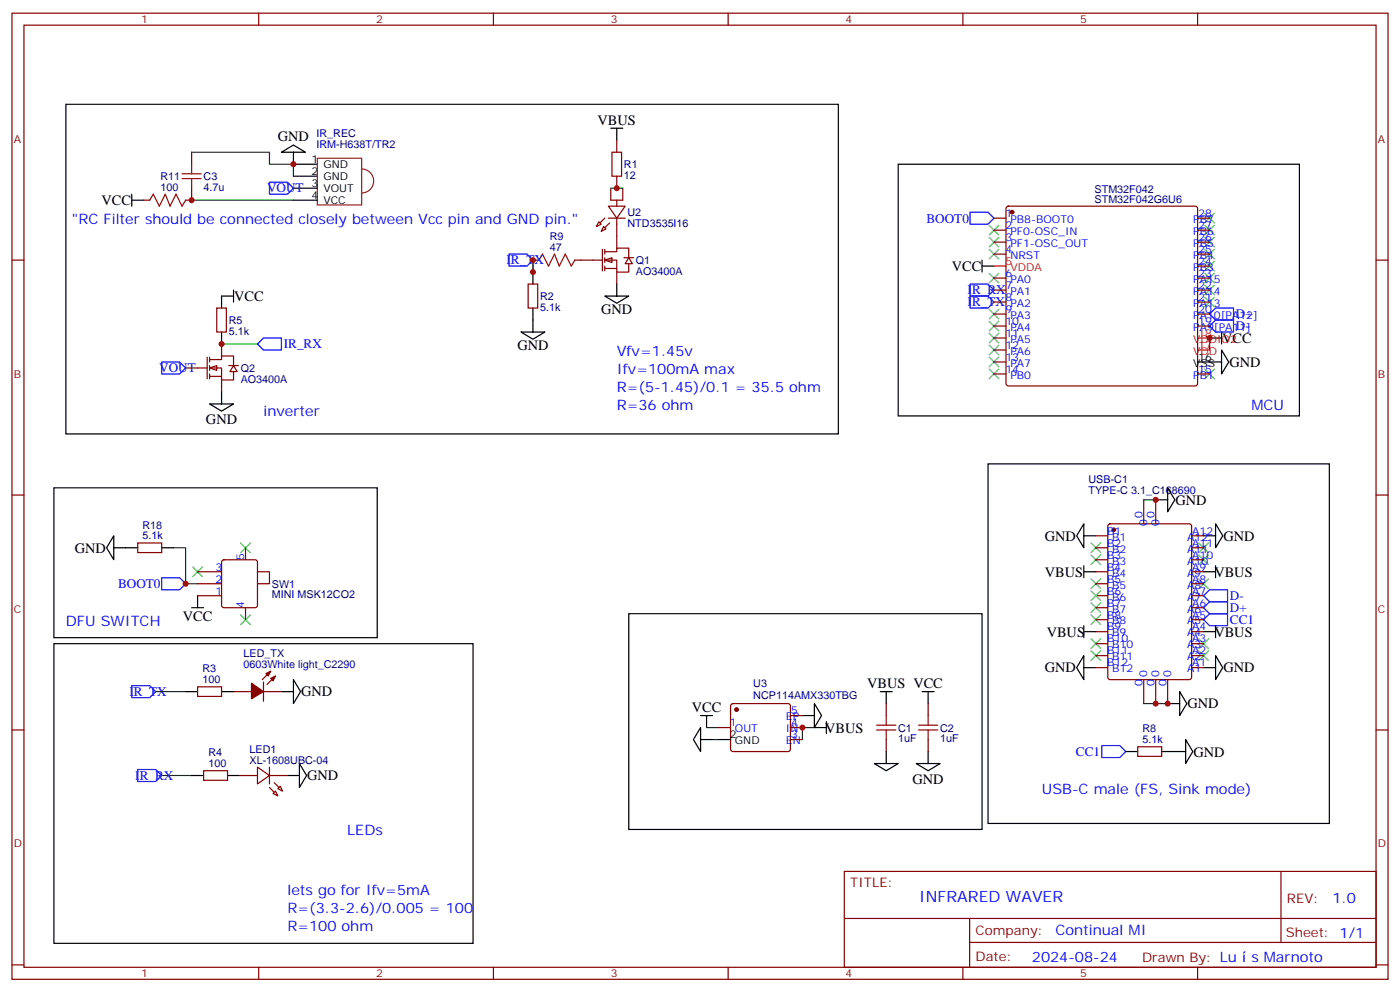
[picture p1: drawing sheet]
<svg xmlns="http://www.w3.org/2000/svg" width="412mm" height="292mm" viewBox="0 0 412 292" stroke-linecap="round" stroke-linejoin="round" font-family="sans-serif">
<g fill="none" stroke="#870000" stroke-width=".35">
<path d="M3.5 3.9h405.4v284.3h-405.4zM7.1 7.4h398.2v277.3h-398.2zM76.2 3.9v3.5M145.3 3.9v3.5M214.5 3.9v3.5M283.6 3.9v3.5M352.8 3.9v3.5M3.5 76.6h3.6M157 76.6h1.7M169.3 76.6h1.8M292.8 64.2h3.5M292.8 67.7h3.5"/>
<path d="M292.8 71.3h3.5M292.8 74.8h3.5M296.6 60.9l.4-.2h55.1l.5 .2 .2 .5v51.5l-.3 .5-.4 .2h-55.1l-.5-.2-.2-.5v-51.5zM352.8 64.2h3.5M352.8 67.7h3.5M352.8 71.3h3.5M352.8 74.8h3.5M352.8 78.3h3.5M405.3 76.6h3.6M292.8 81.8h3.5M292.8 85.4h3.5M292.8 88.9h3.5"/>
<path d="M292.8 92.4h3.5M292.8 96h3.5M292.8 99.5h3.5M352.8 81.8h3.5M352.8 85.4h3.5M352.8 88.9h3.5M352.8 92.4h3.5M352.8 96h3.5M292.8 103h3.5M292.8 106.5h3.5M292.8 110.1h3.5M352.8 110.1h3.5"/>
<path d="M3.5 145.7h3.6M405.3 145.7h3.6M3.5 214.8h3.6M405.3 214.8h3.6M248.7 256.5h156.6v28.2h-156.6zM377.3 256.5v20.9M248.7 270.3h156.5M285.6 277.4h119.6M285.6 270.3v14.1M3.5 284h3.6M76.2 284.7v3.5M145.3 284.7v3.5"/>
<path d="M214.5 284.7v3.5M283.6 284.7v3.5M352.8 284.7v3.5M405.3 284h3.6"/>
</g>
<path d="M264.6 48.3h118.2v74.1h-118.2zM289.3 78.3h3.5M289.3 76.6v3.5M356.3 99.5h3.5M359.8 97.7v3.5M352.8 106.5h7M359.8 103l2.1 3.5-2.1 3.6zM15.9 189.4h123.4v88.2h-123.4zM82.9 203.6h3.5M86.4 200l2.1 3.6-2.1 3.5zM84.7 228.2h3.5M88.2 224.7l2.1 3.5-2.1 3.6z" fill="none" stroke="#000" stroke-width=".35"/>
<path d="M285.8 62.4h5.2l1.8 1.8-1.8 1.8h-5.2zM285.8 83.6h5.2l1.8 1.8-1.8 1.7h-5.2zM285.8 87.1h5.2l1.8 1.8-1.8 1.8h-5.2zM356.3 96l1.8-1.8h5.3v3.5h-5.3zM358.1 90.7h5.3v3.5h-5.3l-1.8-1.8zM38.8 201.8h5.3l1.8 1.8-1.8 1.7h-5.3zM40.6 226.5h5.3l1.7 1.7-1.7 1.8h-5.3z" fill="none" stroke="#00f" stroke-width=".35"/>
<path d="M356.3 99.5v3.5M45.9 203.6h8.8M47.6 228.2h8.8" fill="none" stroke="#008700" stroke-width=".35"/>
<g fill="none" stroke="#3c3" stroke-width=".35">
<path d="M291.4 66.3l2.8 2.8M291.4 69.8l2.8 2.9M291.4 73.4l2.8 2.8M294.2 66.3l-2.8 2.8M294.2 69.8l-2.8 2.9M294.2 73.4l-2.8 2.8M354.9 73.4l2.8 2.8M354.9 76.9l2.8 2.8M354.9 69.8l2.8 2.9M354.9 66.3l2.8 2.8M354.9 62.8l2.8 2.8M357.7 73.4l-2.8 2.8"/>
<path d="M357.7 76.9l-2.8 2.8M357.7 69.8l-2.8 2.9M357.7 66.3l-2.8 2.8M357.7 62.8l-2.8 2.8M291.4 98.1l2.8 2.8M291.4 94.5l2.8 2.9M291.4 80.4l2.8 2.9M291.4 91l2.8 2.8M294.2 98.1l-2.8 2.8M294.2 94.5l-2.8 2.9M294.2 80.4l-2.8 2.9M294.2 91l-2.8 2.8"/>
<path d="M354.9 84l2.8 2.8M354.9 87.5l2.8 2.8M354.9 80.4l2.8 2.9M357.7 84l-2.8 2.8M357.7 87.5l-2.8 2.8M357.7 80.4l-2.8 2.9M291.4 101.6l2.8 2.8M291.4 105.1l2.8 2.8M291.4 108.7l2.8 2.8M294.2 101.6l-2.8 2.8M294.2 105.1l-2.8 2.8M294.2 108.7l-2.8 2.8"/>
<path d="M354.9 108.7l2.8 2.8M357.7 108.7l-2.8 2.8"/>
</g>
<circle cx="298.1" cy="62.4" r=".53" fill="#870000" stroke="#870000" stroke-width=".35"/>
<path d="M292.8 78.3h3.5M352.8 99.5h3.5M352.8 103h3.5" fill="none" stroke="#f00" stroke-width=".35"/>
<path d="M158.7 76.6l1.1-1.8 1.8 3.5 1.7-3.5 1.4 3.5 1.8-3.5 1.8 3.5 1-1.7" fill="none" stroke="#a10000" stroke-width=".35"/>
<g fill="#fff" stroke="#870000" stroke-width=".35">
<path d="M178.2 76.6l2.1-.8v1.5z"/>
<path d="M185.2 75.8l1.1 1.8h-2.2z"/>
</g>
<g fill="none" stroke="#870000" stroke-width=".35">
<path d="M42.3 58.9h1.8M56.4 55.4v3.5h-1.7M56.4 44.8v3.5M171.1 76.6h6.3M177.4 73.4v6.3M178.2 74.1h3.5v-1.1h3.5v2.8M178.2 76.6h3.5v3.5h3.5v-2.5M178.2 79h3.5M178.2 73.4v1.4M178.2 75.8v1.5M178.2 78.3v1.4M181.7 69.5v3.5"/>
<path d="M183.8 75.8h2.8M63.9 90.7h2.8v7h-2.8zM181.7 80.1v3.5M40.6 159.8h7v2.8h-7zM322.8 157.7h3.5M326.6 154.4l.4-.2h23.3l.7 .4v44.7l-.4 .7h-23.6l-.6-.4-.1-44.7zM336.9 147.1v7.1M340.4 147.1v7.1M351 157.7h3.5M58.2 168.3h7.1M58.2 171.8h7.1M58.2 175.3h7.1"/>
<path d="M65.5 165l.5-.3h9.1l.5 .3 .2 .5v12.7l-.2 .5-.5 .2h-9.1l-.5-.3-.2-.4v-12.7zM72.3 161.2v3.5M72.3 178.9v3.5M75.8 168.3h3.6v3.5h-3.6M322.8 161.2h3.5M322.8 164.7h3.5M322.8 168.3h3.5M322.8 171.8h3.5M322.8 175.3h3.5M322.8 178.9h3.5M351 161.2h3.5M351 164.7h3.5"/>
<path d="M351 168.3h3.5M351 171.8h3.5M351 175.3h3.5M351 178.9h3.5M79.7 197.6l-2.4 2.4M81.1 199l-2.4 2.4M322.8 182.4h3.5M322.8 185.9h3.5M322.8 189.4h3.5M322.8 193h3.5M322.8 196.5h3.5M351 182.4h3.5"/>
<path d="M351 185.9h3.5M351 189.4h3.5M351 193h3.5M351 196.5h3.5M58.2 202.1h7.1v2.9h-7.1zM68.8 203.6h5.3M77.6 203.6h5.3M77.6 200.7v5.7M211.7 214.1h3.5M215.4 207.3l.5-.2h16.2l.5 .2 .2 .5v12.7l-.2 .5-.5 .2h-16.2l-.5-.2-.2-.5v-12.7zM232.8 214.1h3.6M232.8 217.7h3.6"/>
<path d="M232.8 210.6h3.6M261.1 207.1v3.5M261.1 217.7v3.5M273.4 207.1v3.5M273.4 217.7v3.5M335.1 219.8h7.1v2.8h-7.1zM336.9 200v7.1M340.4 200v7.1M344 200v7.1M60 226.8h7v2.9h-7zM70.6 228.2h5.2M75.8 225.8l3.6 2.4-3.6 2.5z"/>
<path d="M79.4 228.2h5.3M79.4 225.8v4.9M81.1 232.8l.7 1.4-1.4-.7zM81.8 232.1l.7-.7 .8 1.4z"/>
</g>
<g fill="none" stroke="#000" stroke-width=".35">
<path d="M19.4 30.7h227.5v97h-227.5zM179.9 37.7h3.5M181.7 37.7v3.6M38.8 58.9h3.5M38.8 57.1v3.6M82.9 44.8l3.5-2.1 3.6 2.1zM86.4 58.9h7.1M86.4 44.8v3.5h7.1M86.4 51.9h7.1M86.4 55.4h7.1M65.3 87.1v3.6M65.3 97.7v3.5"/>
<path d="M178.2 87.1h7l-3.5 2.2zM181.7 83.6v3.5M291 136.5h100.6v105.9h-100.6zM15.9 143.6h95.2v44.1h-95.2zM33.5 157.7v7l-2.1-3.5zM319.3 154.2v7l-2.2-3.5zM319.3 157.7h3.5M340.4 147.1h3.6M344 143.6l2.1 3.5-2.1 3.5zM354.5 157.7h3.6M358.1 154.2l2.1 3.5-2.1 3.5zM33.5 161.2h7.1"/>
<path d="M47.6 161.2h3.6M56.4 178.9h3.6M58.2 175.3v3.6M319.3 168.3h3.5M319.3 166.5v3.5M354.5 168.3h3.6M358.1 166.5v3.5M185.2 180.6h104.1v63.5h-104.1zM319.3 193v7l-2.2-3.5zM319.3 185.9h3.5M319.3 196.5h3.5M319.3 184.1v3.6"/>
<path d="M354.5 185.9h3.6M354.5 196.5h3.6M358.1 193l2.1 3.5-2.1 3.5zM358.1 184.1v3.6M54.7 203.6h3.5M65.3 203.6h3.5M206.4 214.1v7.1l-2.1-3.5zM206.4 210.6h3.5M206.4 217.7h3.5M208.1 210.6v3.5M211.7 217.7h3.5M236.4 210.6h3.5"/>
<path d="M239.9 207.1l2.1 3.5-2.1 3.5zM239.9 214.1h3.5M243.4 212.4v3.5M259.3 203.6h3.5M261.1 203.6v3.5M271.6 203.6h3.6M273.4 203.6v3.5M344 207.1h3.5M347.5 203.6l2.1 3.5-2.1 3.5zM349.2 217.7l2.2 3.5-2.2 3.5zM56.4 228.2h3.6M67 228.2h3.6"/>
<path d="M257.5 224.7h7.1l-3.5 2.1zM261.1 221.2v3.5M269.9 224.7h7l-3.5 2.1zM273.4 221.2v3.5M331.6 221.2h3.5M342.2 221.2h7"/>
</g>
<path d="M149.9 74.8h5.3l1.8 1.8-1.8 1.7h-5.3zM47.6 170h5.3l1.8 1.8-1.8 1.8h-5.3zM354.5 175.3l1.8-1.7h5.3v3.5h-5.3zM354.5 178.9l1.8-1.8h5.3v3.5h-5.3zM354.5 182.4l1.8-1.8h5.3v3.5h-5.3zM324.6 219.4h5.2l1.8 1.8-1.8 1.8h-5.2z" fill="none" stroke="#00f" stroke-width=".35"/>
<path d="M56.4 44.8h23v3.5h7v3.6M56.4 58.9h30M336.9 147.1h3.5M51.2 161.2h3.5v10.6h3.5M208.1 214.1h3.6M209.9 217.7h1.8M239.9 214.1h-3.5v3.6M336.9 207.1h7.1" fill="none" stroke="#008700" stroke-width=".35"/>
<g fill="none" stroke="#a10000" stroke-width=".35">
<path d="M44.1 58.9l1.1-1.8 1.7 3.6 1.8-3.6 1.4 3.6 1.8-3.6 1.7 3.6 1.1-1.8M53.6 51.2h5.7M53.6 52.6h5.7M56.4 48.3v2.9M56.4 52.6v2.8M258.2 214.8h5.7M258.2 213.4h5.7M261.1 210.6v2.8M261.1 214.8v2.9M270.6 214.8h5.6M270.6 213.4h5.6M273.4 210.6v2.8"/>
<path d="M273.4 214.8v2.9"/>
</g>
<path d="M93.5 46.6h13v13.7h-13zM106.5 49.7a3.5 3.5 0 0 1 3.6 3.6 3.5 3.5 0 0 1-3.6 3.5" fill="none" stroke="#8c2424" stroke-width=".35"/>
<g fill="none" stroke="#3c3" stroke-width=".35">
<path d="M70.9 159.8l2.8 2.8M73.7 159.8l-2.8 2.8M321.4 159.8l2.8 2.8M324.2 159.8l-2.8 2.8M353.1 159.8l2.9 2.8M356 159.8l-2.9 2.8M56.8 166.9l2.8 2.8M59.6 166.9l-2.8 2.8M321.4 170.4l2.8 2.8M321.4 177.4l2.8 2.9M321.4 163.3l2.8 2.9M321.4 173.9l2.8 2.8"/>
<path d="M324.2 170.4l-2.8 2.8M324.2 177.4l-2.8 2.9M324.2 163.3l-2.8 2.9M324.2 173.9l-2.8 2.8M353.1 163.3l2.9 2.9M353.1 170.4l2.9 2.8M356 163.3l-2.9 2.9M356 170.4l-2.9 2.8M70.9 181l2.8 2.8M73.7 181l-2.8 2.8M321.4 191.6l2.8 2.8M321.4 188l2.8 2.9"/>
<path d="M321.4 181l2.8 2.8M324.2 191.6l-2.8 2.8M324.2 188l-2.8 2.9M324.2 181l-2.8 2.8M353.1 188l2.9 2.9M353.1 191.6l2.9 2.8M356 188l-2.9 2.9M356 191.6l-2.9 2.8"/>
</g>
<g fill="#870000" stroke="#870000" stroke-width=".35">
<path d="M79.7 199.7l1.4-.7-.7 1.4z"/>
<path d="M78.3 198.3l1.4-.7-.7 1.4z"/>
<path d="M74.1 201.1l3.5 2.5-3.5 2.1z"/>
<path d="M80.8 230.4l1.4 1.4z"/>
<path d="M79.4 231.8l1.4 1.4z"/>
<circle cx="328.1" cy="155.9" r=".53"/>
<circle cx="217" cy="208.8" r=".53"/>
</g>
<g fill="#fff" stroke="#870000" stroke-width=".35">
<path d="M61.7 108.3l2.2-.7v1.4z"/>
<path d="M68.8 107.6l1 1.8h-2.1z"/>
</g>
<g fill="none" stroke="#870000" stroke-width=".35">
<path d="M179.9 55.4v3.5h3.5v-3.5M180.3 44.8h2.8v7.1h-2.8zM181.7 41.3v3.5M181.7 51.9v3.5M181.7 58.9v1.8M176.4 65.3l.7 .7-1.4 .7zM177.8 66.7l.7 .7-1.4 .7zM179.2 60.7h4.9l-2.4 3.5zM179.2 64.2h4.9M181.7 64.2v5.3M155.6 83.6h2.8v7.1h-2.8zM54.7 108.3h6.3"/>
<path d="M61 105.1v6.4M61.7 105.8h3.6v-1h3.5v2.8M61.7 108.3h3.6v3.5h3.5v-2.4M61.7 110.8h3.6M61.7 105.1v1.4M61.7 107.6v1.4M61.7 110.1v1.4M65.3 101.2v3.6M65.3 111.8v3.6M67.4 107.6h2.8"/>
</g>
<path d="M65.3 87.1h3.5M68.8 85.4v3.5M153.5 97.7h7l-3.5 2.1zM157 80.1v3.5M157 90.7v7M61.7 118.9h7.1l-3.5 2.1zM65.3 115.4v3.5" fill="none" stroke="#000" stroke-width=".35"/>
<path d="M79.4 53.6h5.3l1.7 1.8-1.7 1.7h-5.3zM47.6 106.5h5.3l1.8 1.8-1.8 1.8h-5.3zM75.8 101.2l1.8-1.7h5.3v3.5h-5.3z" fill="none" stroke="#00f" stroke-width=".35"/>
<path d="M179.9 55.4h3.5M157 76.6v3.5M65.3 101.2h10.5" fill="none" stroke="#008700" stroke-width=".35"/>
<g fill="#870000" stroke="#870000" stroke-width=".35">
<path d="M178.2 64.2l-1.5 1.4z"/>
<path d="M179.6 65.6l-1.4 1.4z"/>
</g>
<g fill="#c00">
<circle cx="356.3" cy="99.5" r=".88"/>
<circle cx="56.4" cy="58.9" r=".88"/>
<circle cx="86.4" cy="48.3" r=".88"/>
<circle cx="340.4" cy="207.1" r=".88"/>
<circle cx="340.4" cy="147.1" r=".88"/>
<circle cx="344" cy="207.1" r=".88"/>
<circle cx="54.7" cy="171.8" r=".88"/>
<circle cx="236.4" cy="214.1" r=".88"/>
<circle cx="65.3" cy="101.2" r=".88"/>
<circle cx="181.7" cy="55.4" r=".88"/>
<circle cx="157" cy="76.6" r=".88"/>
<circle cx="157" cy="80.1" r=".88"/>
</g>
<text font-size="4.6" fill="#00f" x="270.8" y="265.5">INFRARED WAVER</text>
<g font-size="4.2">
<text x="81.8" y="41.5">GND</text>
<text x="176" y="36.7">VBUS</text>
<text x="29.9" y="60.4">VCC</text>
<text x="280.4" y="79.7">VCC</text>
<text x="69" y="88.6">VCC</text>
<text x="177.1" y="92.4">GND</text>
<text x="360" y="100.9">VCC</text>
<text x="152.4" y="103">GND</text>
<text x="362.1" y="107.9">GND</text>
<text x="60.7" y="124.9">GND</text>
<text x="346.3" y="148.5">GND</text>
<text x="307.8" y="159.1">GND</text>
<text x="360.4" y="159.1">GND</text>
<text x="22" y="162.7">GND</text>
<text x="307.8" y="169.8">VBUS</text>
<text x="357.7" y="169.8">VBUS</text>
<text x="53.9" y="182.8">VCC</text>
<text x="308.3" y="187.4">VBUS</text>
<text x="357.7" y="187.4">VBUS</text>
<text x="307.8" y="197.9">GND</text>
<text x="360.4" y="197.9">GND</text>
<text x="255.4" y="202.5">VBUS VCC</text>
<text x="88.7" y="204.9">GND</text>
<text x="203.8" y="209.6">VCC</text>
<text x="349.8" y="208.5">GND</text>
<text x="243.1" y="215.6">VBUS</text>
<text x="351.5" y="222.7">GND</text>
<text x="90.5" y="229.6">GND</text>
<text x="268.8" y="230.8">GND</text>
</g>
<g font-size="4.2" fill="#00f">
<text x="21.2" y="66">&quot;RC Filter should be connected closely between Vcc pin and GND pin.&quot;</text>
<text x="181.7" y="104.8">Vfv=1.45v</text>
<text x="181.7" y="110.1">Ifv=100mA max</text>
<text x="181.7" y="115.4">R=(5-1.45)/0.1 = 35.5 ohm</text>
<text x="77.6" y="122.4">inverter</text>
<text x="181.7" y="120.6">R=36 ohm</text>
<text x="368.7" y="120.6">MCU</text>
<text x="19.4" y="184.1">DFU SWITCH</text>
<text x="306.9" y="233.5">USB-C male (FS, Sink mode)</text>
<text x="102.3" y="245.9">LEDs</text>
<text x="84.7" y="263.5">lets go for Ifv=5mA</text>
<text x="84.7" y="268.8">R=(3.3-2.6)/0.005 = 100</text>
<text x="392.5" y="265.7">1.0</text>
<text x="84.7" y="274.1">R=100 ohm</text>
<text x="310.9" y="275.3">Continual MI</text>
<text x="304" y="283.1">2024-08-24</text>
<text x="368.6" y="283">s Marnoto</text>
</g>
<g font-size="3.9" fill="#00f">
<text x="78.7" y="56.6">VOUT</text>
<text x="272.9" y="65.5">BOOT0</text>
<text x="149.2" y="77.8">IR_TX</text>
<text x="285" y="86.6">IR_RX</text>
<text x="285" y="90.1">IR_TX</text>
<text x="364.1" y="93.5">D+</text>
<text x="364.1" y="97.1">D-</text>
<text x="83.6" y="102.4">IR_RX</text>
<text x="46.9" y="109.5">VOUT</text>
<text x="34.8" y="173.1">BOOT0</text>
<text x="362.3" y="176.7">D-</text>
<text x="362.3" y="183.7">CC1</text>
<text x="362.3" y="180.2">D+</text>
<text x="38.1" y="204.8">IR_TX</text>
<text x="316.9" y="222.4">CC1</text>
<text x="39.9" y="229.6">IR_RX</text>
</g>
<g font-size="3.9" fill="#800">
<text x="250.5" y="261.1">TITLE:</text>
<text x="379.1" y="265.7">REV:</text>
<text x="287.4" y="275.3">Company:</text>
<text x="378.7" y="275.9">Sheet: 1/1</text>
<text x="287.4" y="282.9">Date:</text>
<text x="336.4" y="283">Drawn By: Lu</text>
</g>
<g font-size="3.2" fill="#800">
<text x="41.6" y="6.9">1</text>
<text x="110.8" y="6.9">2</text>
<text x="179.9" y="6.9">3</text>
<text x="249.1" y="6.9">4</text>
<text x="318.2" y="6.9">5</text>
<text x="4.1" y="42">A</text>
<text x="405.9" y="42">A</text>
<text x="4.1" y="111.1">B</text>
<text x="405.9" y="111.1">B</text>
<text x="4.1" y="180.3">C</text>
<text x="405.9" y="180.3">C</text>
<text x="4.1" y="249.4">D</text>
<text x="405.9" y="249.4">D</text>
<text x="41.6" y="287.7">1</text>
<text x="110.8" y="287.7">2</text>
<text x="179.9" y="287.7">3</text>
<text x="249.1" y="287.7">4</text>
<text x="318.2" y="287.7">5</text>
</g>
<g font-size="3.2" fill="#000080">
<text x="93.2" y="40.3">IR_REC</text>
<text x="93.2" y="43.6">IRM-H638T/TR2</text>
<text x="47.3" y="52.8">R11</text>
<text x="60" y="53">C3</text>
<text x="183.8" y="52.6">12</text>
<text x="183.8" y="49.4">R1</text>
<text x="47.3" y="56.1">100</text>
<text x="60" y="56.2">4.7u</text>
<text x="322.4" y="59.6">STM32F042G6U6</text>
<text x="322.4" y="56.7">STM32F042</text>
<text x="184.9" y="63.6">U2</text>
<text x="161.9" y="70.5">R9</text>
<text x="184.9" y="66.7">NTD3535I16</text>
<text x="161.9" y="73.7">47</text>
<text x="187.3" y="77.7">Q1</text>
<text x="187.3" y="80.9">AO3400A</text>
<text x="159.1" y="88.3">R2</text>
<text x="67.4" y="95.3">R5</text>
<text x="159.1" y="91.4">5.1k</text>
<text x="67.4" y="98.5">5.1k</text>
<text x="70.9" y="112.7">AO3400A</text>
<text x="70.9" y="109.4">Q2</text>
<text x="320.7" y="142.2">USB-C1</text>
<text x="320.7" y="145.3">TYPE-C 3.1_C168690</text>
<text x="42" y="155.6">R18</text>
<text x="42" y="158.7">5.1k</text>
<text x="80.1" y="172.9">SW1</text>
<text x="80.1" y="176">MINI MSK12CO2</text>
<text x="59.6" y="197.9">R3</text>
<text x="71.7" y="196.5">0603White light_C2290</text>
<text x="71.7" y="193.3">LED_TX</text>
<text x="59.6" y="201.1">100</text>
<text x="221.9" y="202.3">U3</text>
<text x="221.9" y="205.7">NCP114AMX330TBG</text>
<text x="264.6" y="215.3">C1</text>
<text x="276.9" y="215.3">C2</text>
<text x="336.6" y="215.5">R8</text>
<text x="73.5" y="221.6">LED1</text>
<text x="264.6" y="218.4">1uF</text>
<text x="276.9" y="218.4">1uF</text>
<text x="336.6" y="218.7">5.1k</text>
<text x="61.4" y="225.8">100</text>
<text x="61.4" y="222.6">R4</text>
<text x="73.5" y="224.7">XL-1608UBC-04</text>
</g>
<g font-size="3.2">
<text x="91.7" y="48">1</text>
<text x="91.7" y="51.5">2</text>
<text x="95.2" y="49.4">GND</text>
<text x="95.2" y="52.9">GND</text>
<text x="91.7" y="55">3</text>
<text x="91.7" y="58.6">4</text>
<text x="95.2" y="56.4">VOUT</text>
<text x="95.2" y="60">VCC</text>
<text x="351.5" y="107.9">VSS</text>
<text x="353" y="106.2">16</text>
<text x="215" y="217.3">2</text>
<text x="216.5" y="219.1">GND</text>
</g>
<g font-size="3.2" fill="#00f">
<text x="296.2" y="63.9">1</text>
<text x="297.6" y="65.6">PB8-BOOT0</text>
<text x="351.5" y="65.6">PB7</text>
<text x="353" y="63.9">28</text>
<text x="296.2" y="67.4">2</text>
<text x="296.2" y="70.9">3</text>
<text x="297.6" y="69.1">PF0-OSC_IN</text>
<text x="351.5" y="69.1">PB6</text>
<text x="353" y="70.9">26</text>
<text x="353" y="67.4">27</text>
<text x="296.2" y="74.4">4</text>
<text x="297.6" y="72.7">PF1-OSC_OUT</text>
<text x="297.6" y="76.2">NRST</text>
<text x="351.5" y="76.2">PB4</text>
<text x="351.5" y="72.7">PB5</text>
<text x="353" y="78">24</text>
<text x="353" y="74.4">25</text>
<text x="296.2" y="81.5">6</text>
<text x="297.6" y="83.3">PA0</text>
<text x="351.5" y="83.3">PA15</text>
<text x="351.5" y="79.7">PB3</text>
<text x="353" y="81.5">23</text>
<text x="296.2" y="85">7</text>
<text x="296.2" y="88.5">8</text>
<text x="297.6" y="86.8">PA1</text>
<text x="351.5" y="86.8">PA14</text>
<text x="353" y="88.5">21</text>
<text x="353" y="85">22</text>
<text x="296.2" y="92.1">9</text>
<text x="296.2" y="95.6">10</text>
<text x="297.6" y="90.3">PA2</text>
<text x="297.6" y="93.8">PA3</text>
<text x="351.5" y="93.8">PA10[PA12]</text>
<text x="351.5" y="90.3">PA13</text>
<text x="353" y="95.6">19</text>
<text x="353" y="92.1">20</text>
<text x="296.2" y="99.1">11</text>
<text x="297.6" y="97.4">PA4</text>
<text x="297.6" y="100.9">PA5</text>
<text x="351.5" y="97.4">PA9[PA11]</text>
<text x="296.2" y="102.7">12</text>
<text x="296.2" y="106.2">13</text>
<text x="297.6" y="104.4">PA6</text>
<text x="297.6" y="107.9">PA7</text>
<text x="296.2" y="109.7">14</text>
<text x="297.6" y="111.5">PB0</text>
<text x="351.5" y="111.5">PB1</text>
<text x="353" y="109.7">15</text>
<text x="336.5" y="152.4" transform="rotate(-90 336.5 152.4)">0</text>
<text x="338" y="154.9" transform="rotate(-90 338 154.9)">0</text>
<text x="340.1" y="152.4" transform="rotate(-90 340.1 152.4)">0</text>
<text x="341.5" y="154.9" transform="rotate(-90 341.5 154.9)">0</text>
<text x="326.1" y="157.3">B1</text>
<text x="326.1" y="160.9">B2</text>
<text x="327.6" y="159.1">B1</text>
<text x="349.7" y="159.1">A12</text>
<text x="351.2" y="160.9">A11</text>
<text x="351.2" y="157.3">A12</text>
<text x="63.5" y="167.9">3</text>
<text x="72" y="164.7" transform="rotate(-90 72 164.7)">5</text>
<text x="326.1" y="164.4">B3</text>
<text x="326.1" y="167.9">B4</text>
<text x="327.6" y="162.6">B2</text>
<text x="327.6" y="166.2">B3</text>
<text x="349.7" y="166.2">A10</text>
<text x="349.7" y="162.6">A11</text>
<text x="351.2" y="167.9">A9</text>
<text x="351.2" y="164.4">A10</text>
<text x="63.5" y="171.4">2</text>
<text x="326.1" y="171.4">B5</text>
<text x="327.6" y="169.7">B4</text>
<text x="327.6" y="173.2">B5</text>
<text x="349.7" y="173.2">A8</text>
<text x="349.7" y="169.7">A9</text>
<text x="351.2" y="171.4">A8</text>
<text x="63.5" y="175">1</text>
<text x="72" y="178.9" transform="rotate(-90 72 178.9)">4</text>
<text x="326.1" y="175">B6</text>
<text x="326.1" y="178.5">B7</text>
<text x="327.6" y="176.7">B6</text>
<text x="349.7" y="176.7">A7</text>
<text x="351.2" y="178.5">A6</text>
<text x="351.2" y="175">A7</text>
<text x="326.1" y="182">B8</text>
<text x="326.1" y="185.6">B9</text>
<text x="327.6" y="180.3">B7</text>
<text x="327.6" y="183.8">B8</text>
<text x="349.7" y="183.8">A5</text>
<text x="349.7" y="180.3">A6</text>
<text x="351.2" y="185.6">A4</text>
<text x="351.2" y="182">A5</text>
<text x="326.1" y="189.1">B10</text>
<text x="327.6" y="187.3">B9</text>
<text x="327.6" y="190.9">B10</text>
<text x="349.7" y="190.9">A3</text>
<text x="349.7" y="187.3">A4</text>
<text x="351.2" y="189.1">A3</text>
<text x="326.1" y="192.6">B11</text>
<text x="326.1" y="196.1">B12</text>
<text x="327.6" y="194.4">B11</text>
<text x="327.6" y="197.9">B12</text>
<text x="349.7" y="197.9">A1</text>
<text x="349.7" y="194.4">A2</text>
<text x="351.2" y="196.1">A1</text>
<text x="351.2" y="192.6">A2</text>
<text x="336.5" y="201.8" transform="rotate(-90 336.5 201.8)">0</text>
<text x="338" y="199.3" transform="rotate(-90 338 199.3)">0</text>
<text x="340.1" y="201.8" transform="rotate(-90 340.1 201.8)">0</text>
<text x="341.5" y="199.3" transform="rotate(-90 341.5 199.3)">0</text>
<text x="343.6" y="201.8" transform="rotate(-90 343.6 201.8)">0</text>
<text x="345" y="199.3" transform="rotate(-90 345 199.3)">0</text>
<text x="215" y="213.8">1</text>
<text x="216.5" y="215.5">OUT</text>
<text x="231.5" y="215.5">IN</text>
<text x="231.5" y="212">EP</text>
<text x="233" y="213.8">4</text>
<text x="233" y="210.3">5</text>
<text x="231.5" y="219.1">EN</text>
<text x="233" y="217.3">3</text>
</g>
<g font-size="3.2" fill="#f00">
<text x="296.2" y="78">5</text>
<text x="297.6" y="79.7">VDDA</text>
<text x="351.5" y="100.9">VDDIO2</text>
<text x="353" y="99.1">18</text>
<text x="351.5" y="104.4">VDD</text>
<text x="353" y="102.7">17</text>
</g>
</svg>
